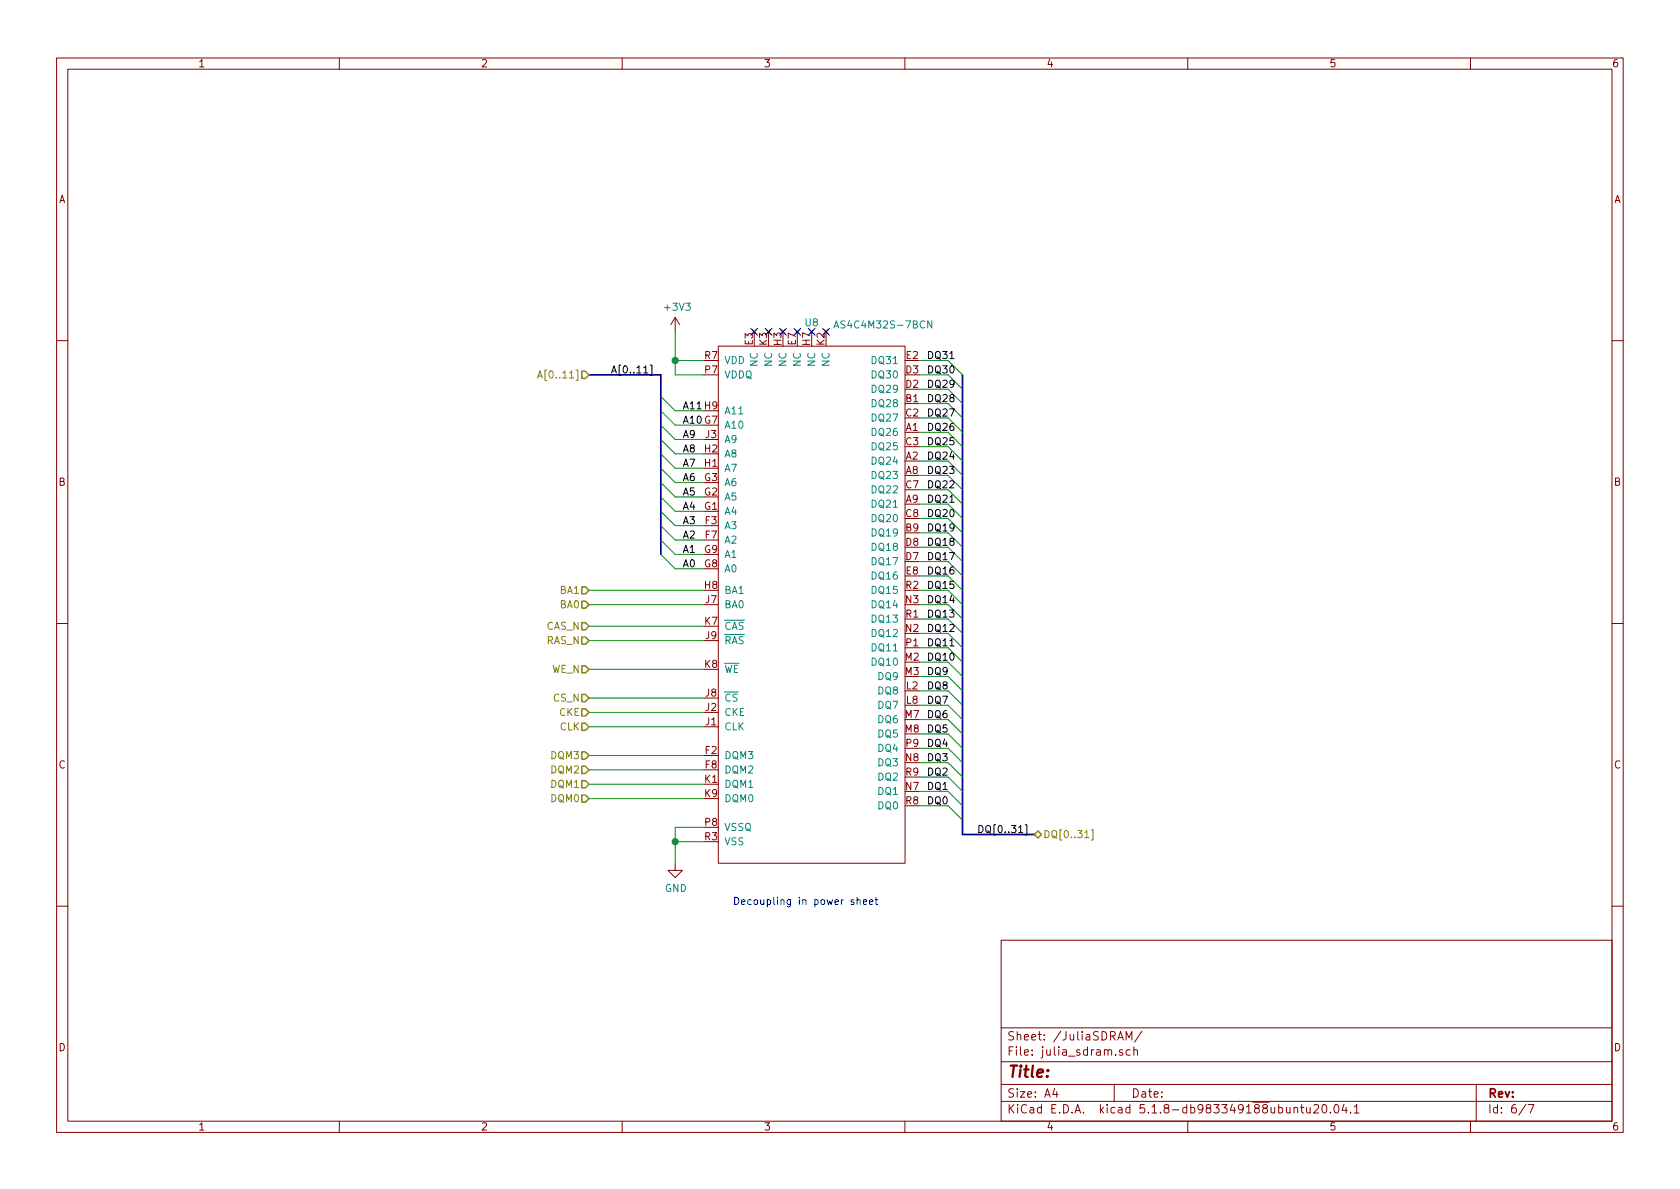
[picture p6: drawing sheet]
<svg xmlns="http://www.w3.org/2000/svg" width="297mm" height="210mm" viewBox="0 0 297 210" stroke-linecap="round" stroke-linejoin="round" font-family="sans-serif">
<g fill="none" stroke="#840000" stroke-width=".18">
<path d="M10 10.3h277v189.9h-277zM12 12.2h273v186.1h-273zM60 10.3v1.9M110 10.3v1.9M160 10.3v1.9M210 10.3v1.9M260 10.3v1.9M119.4 56.1l-.8 1.3M119.4 56.1v2.6M119.4 56.1l.7 1.3M135.5 58.3l.8 .7M136.3 58.3l-.8 .7"/>
<path d="M140.6 58.3l.8 .7M141.4 58.3l-.8 .7M143.1 58.3l.8 .7M143.9 58.3l-.8 .7M145.7 58.3l.7 .7M146.4 58.3l-.7 .7M10 60.2h2M127 61.2h33v91.4h-33zM285 60.2h2M10 110.3h2M285 110.3h2M124.5 128.5h2.5"/>
<path d="M119.4 152.6v1.3h1.2l-1.2 1.3-1.3-1.3h1.3M10 160.2h2M177 166.3h108v32h-108zM285 160.2h2M60 198.3v1.9M110 198.3v1.9M160 198.3v1.9M177 194.8h108M177 191.8h108M177 187.8h108M177 181.8h108M186.5 192.5l-.4 1h1"/>
<path d="M186.8 193v1M197 191.8v3M197.6 183.9l.5-1.5 .5 1.5M197.8 183.5h.7M198.5 185.7l-.4-.1-.2 .2 .1 .2 .5 .2v.3h-.6M199.1 183.9v-1.5l.5 1.1 .5-1.1v1.5M199.8 185.7l-.4-.1-.3 .3 .1 .6 .2 .1 .4-.1M200.5 185.7l.2-.1 .3 .1 .1 .9M200.5 185.1v1.5M201.9 182.3l-1.3 2M210 198.3v1.9M228.8 196l.2-.2 .4 .1v.9"/>
<path d="M228.8 195.8v1M229.9 195.8h.6M230.1 195.3v1.3l.4 .2M231 195.8v.8a.37 .37 0 0 0 .6 .1M231.6 195.8v1M232.3 195.5l.2-.2h.4l.2 .2v.3v.2l-.9 .8h.9M233.9 195.4l.2-.1a.8 .8 0 0 1 .5 .8 .8 .8 0 0 1-.5 .7 1 1 0 0 1-.2-1.4zM235.2 196.7v.1M236 195.5l.2-.2a.8 .8 0 0 1 .5 .8 .8 .8 0 0 1-.5 .7l-.2-.1-.1-.4zM237.6 195.2l-.3 1.1h.9M238 195.8v1M238.8 196.7v.1"/>
<path d="M239.4 195.8l.5-.5v1.5M239.4 196.8h.9M260 198.3v1.9M261 191.8v6.5M269.8 195.2l-1.2 2M270.2 195.3h1l-.6 1.5"/>
</g>
<path d="M147.4 58l.5-1.3 .4 1.3M147.6 57.7h.6M164.7 56.7v1.3l-.7-1.3v1.3" fill="none" stroke="#008484" stroke-width=".18"/>
<path d="M104.1 66.3h12.7v31.7M170.2 66.3v81.3h12.7" fill="none" stroke="#000084" stroke-width=".3"/>
<g fill="none" stroke="#008400" stroke-width=".18">
<path d="M119.4 58.7v7.6h5.1M116.8 72.6l2.6 2.6h5.1M116.8 70.1l2.6 2.5h5.1M116.8 75.2l2.6 2.5h5.1M116.8 77.7l2.6 2.6h5.1M119.4 63.7h5.1M162.6 63.7h5l2.6 2.6M162.6 66.3h5l2.6 2.5M162.6 68.8h5l2.6 2.6M162.6 73.9h5l2.6 2.5M162.6 79h5l2.6 2.5M162.6 71.4h5l2.6 2.5"/>
<path d="M162.6 76.4h5l2.6 2.6M116.8 98l2.6 2.6h5.1M116.8 95.5l2.6 2.5h5.1M116.8 93l2.6 2.5h5.1M116.8 90.4l2.6 2.6h5.1M116.8 87.9l2.6 2.5h5.1M116.8 85.3l2.6 2.6h5.1M116.8 82.8l2.6 2.5h5.1M116.8 80.3l2.6 2.5h5.1M162.6 99.3h5l2.6 2.5M162.6 96.8h5l2.6 2.5M162.6 94.2h5l2.6 2.6"/>
<path d="M162.6 91.7h5l2.6 2.5M162.6 86.6h5l2.6 2.5M162.6 89.1h5l2.6 2.6M162.6 84.1h5l2.6 2.5M162.6 81.5h5l2.6 2.6M104.1 106.9h20.4M104.1 104.4h20.4M104.1 110.7h20.4M104.1 118.4h20.4M104.1 113.3h20.4M162.6 119.6h5l2.6 2.6M162.6 117.1h5l2.6 2.5"/>
<path d="M162.6 114.5h5l2.6 2.6M162.6 112h5l2.6 2.5M162.6 109.5h5l2.6 2.5M162.6 106.9h5l2.6 2.6M162.6 104.4h5l2.6 2.5M162.6 101.8h5l2.6 2.6M104.1 138.7h20.4M104.1 136.1h20.4M104.1 133.6h20.4M104.1 128.5h20.4M104.1 126h20.4M104.1 123.4h20.4"/>
<path d="M162.6 139.9h5l2.6 2.6M162.6 137.4h5l2.6 2.5M162.6 134.9h5l2.6 2.5M162.6 132.3h5l2.6 2.6M162.6 129.8h5l2.6 2.5M162.6 127.2h5l2.6 2.6M162.6 124.7h5l2.6 2.5M162.6 122.2h5l2.6 2.5M104.1 141.2h20.4M119.4 148.8h5.1M124.5 146.3h-5.1v6.3M162.6 142.5h5l2.6 2.5"/>
</g>
<path d="M95 66.8l.5-1.2 .4 1.2M95.1 66.5h.7M191.8 148.1h.7M192.9 146.7h.3v1.9h-.3" fill="none" stroke="#848400" stroke-width=".18"/>
<g fill="none" stroke="#848400" stroke-width=".25">
<path d="M102.9 65.7h.6l.6 .6-.6 .6h-.6zM102.9 117.7h.6l.6 .7-.6 .6h-.6zM102.9 112.6h.6l.6 .7-.6 .6h-.6zM102.9 110.1h.6l.6 .6-.6 .7h-.6zM102.9 106.3h.6l.6 .6-.6 .7h-.6zM102.9 103.8h.6l.6 .6-.6 .6h-.6zM102.9 135.5h.6l.6 .6-.6 .7h-.6zM102.9 133h.6l.6 .6-.6 .6h-.6zM102.9 127.9h.6l.6 .6-.6 .7h-.6zM102.9 125.3h.6l.6 .7-.6 .6h-.6zM102.9 122.8h.6l.6 .6-.6 .7h-.6zM102.9 138h.6l.6 .7-.6 .6h-.6z"/>
<path d="M102.9 140.6h.6l.6 .6-.6 .7h-.6zM182.9 147.6l.6-.7 .6 .7-.6 .6z"/>
</g>
<path d="M115 64.6h.3v1.8h-.3M180.1 147.2h.7M181.3 145.8h.3v1.9h-.3" fill="none" stroke="#000" stroke-width=".18"/>
<path d="M151 159.2l-.4-.1-.1 .2v.2l.5 .1v.3h-.5M151.6 159.2l.1-.1 .3 .1 .1 .7M151.6 158.7v1.2M152.7 159.5l.5-.1v-.2l-.4-.1-.1 .2v.6h.5M153.7 159.5l.6-.1v-.2l-.4-.1-.2 .2 .1 .6h.5M154.7 159.1h.5M154.9 158.7v1.1l.3 .1" fill="none" stroke="#0000c2" stroke-width=".18"/>
<g fill="#008400" stroke="#008400" stroke-width=".25">
<circle cx="119.4" cy="148.8" r=".51"/>
<circle cx="119.4" cy="63.7" r=".51"/>
</g>
<path d="M132.7 58.1l1.3 1.2M134 58.1l-1.3 1.2M135.3 58.1l1.2 1.2M136.5 58.1l-1.2 1.2M137.8 58.1l1.2 1.2M139 58.1l-1.2 1.2M140.4 58.1l1.2 1.2M141.6 58.1l-1.2 1.2M142.9 58.1l1.2 1.2M144.1 58.1l-1.2 1.2M145.4 58.1l1.3 1.2M146.7 58.1l-1.3 1.2" fill="none" stroke="#000084" stroke-width=".18"/>
<text font-size="2.8" fill="#840000" x="178" y="190.5">Title:</text>
<g font-size="2.1" fill="#840000">
<text x="178" y="184">Sheet: /JuliaSDRAM/</text>
<text x="178" y="186.7">File: julia_sdram.sch</text>
<text x="178" y="196.9">KiCad E.D.A. kicad 5.1.8-db983349188ubuntu20.04.1</text>
<text x="178" y="194.1">Size: A4</text>
<text x="200" y="194.1">Date:</text>
<text x="263" y="194.1">Rev:</text>
<text x="263" y="196.9">Id: 6/7</text>
</g>
<g font-size="1.8" fill="#840000">
<text x="35" y="11.9">1</text>
<text x="85" y="11.9">2</text>
<text x="135" y="11.9">3</text>
<text x="185" y="11.9">4</text>
<text x="235" y="11.9">5</text>
<text x="285" y="11.9">6</text>
<text x="10.4" y="35.9">A</text>
<text x="285.4" y="35.9">A</text>
<text x="124.6" y="63.5">R7</text>
<text x="133.1" y="61" transform="rotate(-90 133.1 61)">E3</text>
<text x="135.6" y="61.1" transform="rotate(-90 135.6 61.1)">K3</text>
<text x="138.2" y="61.1" transform="rotate(-90 138.2 61.1)">H3</text>
<text x="140.7" y="61" transform="rotate(-90 140.7 61)">E7</text>
<text x="143.3" y="61.1" transform="rotate(-90 143.3 61.1)">H7</text>
<text x="145.8" y="61.1" transform="rotate(-90 145.8 61.1)">K2</text>
<text x="160.2" y="63.5">E2</text>
<text x="124.7" y="66">P7</text>
<text x="160.2" y="71.1">B1</text>
<text x="160.2" y="68.6">D2</text>
<text x="160.2" y="66">D3</text>
<text x="124.8" y="77.5">J3</text>
<text x="160.2" y="76.2">A1</text>
<text x="160.2" y="73.7">C2</text>
<text x="124.6" y="82.5">H1</text>
<text x="124.6" y="80">H2</text>
<text x="160.2" y="81.3">A2</text>
<text x="160.2" y="83.8">A8</text>
<text x="160.2" y="78.7">C3</text>
<text x="10.4" y="85.9">B</text>
<text x="124.6" y="87.6">G2</text>
<text x="124.6" y="85.1">G3</text>
<text x="160.2" y="88.9">A9</text>
<text x="160.2" y="86.4">C7</text>
<text x="285.4" y="85.9">B</text>
<text x="124.6" y="90.2">G1</text>
<text x="124.7" y="92.7">F3</text>
<text x="124.7" y="95.2">F7</text>
<text x="160.2" y="94">B9</text>
<text x="160.2" y="91.4">C8</text>
<text x="124.6" y="100.3">G8</text>
<text x="124.6" y="97.8">G9</text>
<text x="160.2" y="99.1">D7</text>
<text x="160.2" y="96.5">D8</text>
<text x="160.2" y="101.6">E8</text>
<text x="124.6" y="104.1">H8</text>
<text x="124.8" y="106.7">J7</text>
<text x="160.2" y="106.7">N3</text>
<text x="160.2" y="104.1">R2</text>
<text x="124.6" y="110.5">K7</text>
<text x="124.8" y="113">J9</text>
<text x="160.2" y="111.8">N2</text>
<text x="160.2" y="109.2">R1</text>
<text x="124.6" y="118.1">K8</text>
<text x="160.1" y="116.8">M2</text>
<text x="160.1" y="119.4">M3</text>
<text x="160.2" y="114.3">P1</text>
<text x="124.8" y="125.7">J2</text>
<text x="124.8" y="123.2">J8</text>
<text x="160.3" y="121.9">L2</text>
<text x="160.3" y="124.5">L8</text>
<text x="124.8" y="128.3">J1</text>
<text x="160.1" y="127">M7</text>
<text x="160.1" y="129.5">M8</text>
<text x="10.4" y="135.9">C</text>
<text x="124.7" y="133.3">F2</text>
<text x="124.7" y="135.9">F8</text>
<text x="160.2" y="134.6">N8</text>
<text x="160.2" y="137.2">R9</text>
<text x="160.2" y="132.1">P9</text>
<text x="285.4" y="135.9">C</text>
<text x="124.6" y="138.4">K1</text>
<text x="124.6" y="141">K9</text>
<text x="160.2" y="139.7">N7</text>
<text x="160.2" y="142.2">R8</text>
<text x="124.6" y="148.6">R3</text>
<text x="124.7" y="146">P8</text>
<text x="10.4" y="185.9">D</text>
<text x="285.4" y="185.9">D</text>
<text x="35" y="199.9">1</text>
<text x="85" y="199.9">2</text>
<text x="135" y="199.9">3</text>
<text x="185" y="199.9">4</text>
<text x="235" y="199.9">5</text>
<text x="285" y="199.9">6</text>
</g>
<g font-size="1.8" fill="#008484">
<text x="117.7" y="55">+3V3</text>
<text x="142.4" y="57.7">U8</text>
<text x="148.4" y="58.1">AS4C4M32S-7BCN</text>
<text x="128" y="64.4">VDD</text>
<text x="134" y="64.8" transform="rotate(-90 134 64.8)">NC</text>
<text x="136.5" y="64.8" transform="rotate(-90 136.5 64.8)">NC</text>
<text x="139.1" y="64.8" transform="rotate(-90 139.1 64.8)">NC</text>
<text x="141.6" y="64.8" transform="rotate(-90 141.6 64.8)">NC</text>
<text x="144.1" y="64.8" transform="rotate(-90 144.1 64.8)">NC</text>
<text x="146.7" y="64.8" transform="rotate(-90 146.7 64.8)">NC</text>
<text x="154.4" y="64.4">DQ31</text>
<text x="128" y="66.9">VDDQ</text>
<text x="154.4" y="69.5">DQ29</text>
<text x="154.4" y="66.9">DQ30</text>
<text x="128" y="75.8">A10</text>
<text x="128" y="73.3">A11</text>
<text x="154.4" y="77.1">DQ26</text>
<text x="154.4" y="72">DQ28</text>
<text x="154.4" y="74.5">DQ27</text>
<text x="128" y="83.4">A7</text>
<text x="128" y="80.9">A8</text>
<text x="128" y="78.4">A9</text>
<text x="154.4" y="82.2">DQ24</text>
<text x="154.4" y="79.6">DQ25</text>
<text x="128" y="88.5">A5</text>
<text x="128" y="86">A6</text>
<text x="154.4" y="84.7">DQ23</text>
<text x="154.4" y="89.8">DQ21</text>
<text x="154.4" y="87.2">DQ22</text>
<text x="128" y="93.6">A3</text>
<text x="128" y="91.1">A4</text>
<text x="154.4" y="94.9">DQ19</text>
<text x="154.4" y="92.3">DQ20</text>
<text x="128" y="96.1">A2</text>
<text x="128" y="101.2">A0</text>
<text x="128" y="98.7">A1</text>
<text x="154.4" y="99.9">DQ17</text>
<text x="154.4" y="97.4">DQ18</text>
<text x="128" y="105">BA1</text>
<text x="128" y="107.6">BA0</text>
<text x="154.4" y="102.5">DQ16</text>
<text x="154.4" y="107.6">DQ14</text>
<text x="154.4" y="105">DQ15</text>
<text x="128" y="113.9">RAS</text>
<text x="128" y="111.4">CAS</text>
<text x="154.4" y="112.6">DQ12</text>
<text x="154.4" y="110.1">DQ13</text>
<text x="128" y="119">WE</text>
<text x="154.4" y="117.7">DQ10</text>
<text x="154.4" y="115.2">DQ11</text>
<text x="128" y="124.1">CS</text>
<text x="155.4" y="122.8">DQ8</text>
<text x="155.4" y="125.3">DQ7</text>
<text x="155.4" y="120.3">DQ9</text>
<text x="128" y="129.2">CLK</text>
<text x="128" y="126.6">CKE</text>
<text x="155.4" y="127.9">DQ6</text>
<text x="155.4" y="130.4">DQ5</text>
<text x="128" y="134.2">DQM3</text>
<text x="128" y="136.8">DQM2</text>
<text x="155.4" y="135.5">DQ3</text>
<text x="155.4" y="133">DQ4</text>
<text x="128" y="139.3">DQM1</text>
<text x="128" y="141.9">DQM0</text>
<text x="155.4" y="140.6">DQ1</text>
<text x="155.4" y="143.1">DQ0</text>
<text x="155.4" y="138">DQ2</text>
<text x="128" y="146.9">VSSQ</text>
<text x="128" y="149.5">VSS</text>
<text x="117.6" y="157.7">GND</text>
</g>
<g font-size="1.8">
<text x="163.8" y="63.5">DQ31</text>
<text x="107.9" y="66">A[0..11]</text>
<text x="163.8" y="66">DQ30</text>
<text x="163.8" y="68.6">DQ29</text>
<text x="163.8" y="71.1">DQ28</text>
<text x="120.6" y="77.5">A9</text>
<text x="120.6" y="74.9">A10 G7</text>
<text x="120.6" y="72.4">A11 H9</text>
<text x="163.8" y="73.7">DQ27</text>
<text x="163.8" y="76.2">DQ26</text>
<text x="120.6" y="80">A8</text>
<text x="120.6" y="82.5">A7</text>
<text x="163.8" y="78.7">DQ25</text>
<text x="163.8" y="81.3">DQ24</text>
<text x="163.8" y="83.8">DQ23</text>
<text x="120.6" y="85.1">A6</text>
<text x="120.6" y="87.6">A5</text>
<text x="163.8" y="88.9">DQ21</text>
<text x="163.8" y="86.4">DQ22</text>
<text x="120.6" y="90.2">A4</text>
<text x="120.6" y="92.7">A3</text>
<text x="120.6" y="95.2">A2</text>
<text x="163.8" y="91.4">DQ20</text>
<text x="163.8" y="94">DQ19</text>
<text x="120.6" y="97.8">A1</text>
<text x="120.6" y="100.3">A0</text>
<text x="163.8" y="96.5">DQ18</text>
<text x="163.8" y="99.1">DQ17</text>
<text x="163.8" y="101.6">DQ16</text>
<text x="163.8" y="104.1">DQ15</text>
<text x="163.8" y="106.7">DQ14</text>
<text x="163.8" y="111.8">DQ12</text>
<text x="163.8" y="109.2">DQ13</text>
<text x="163.8" y="119.4">DQ9</text>
<text x="163.8" y="116.8">DQ10</text>
<text x="163.8" y="114.3">DQ11</text>
<text x="163.8" y="124.5">DQ7</text>
<text x="163.8" y="121.9">DQ8</text>
<text x="163.8" y="129.5">DQ5</text>
<text x="163.8" y="127">DQ6</text>
<text x="163.8" y="137.2">DQ2</text>
<text x="163.8" y="134.6">DQ3</text>
<text x="163.8" y="132.1">DQ4</text>
<text x="163.8" y="142.2">DQ0</text>
<text x="163.8" y="139.7">DQ1</text>
<text x="172.7" y="147.3">DQ[0..31]</text>
</g>
<g font-size="1.8" fill="#848400">
<text x="96.2" y="66.9">A[0..11]</text>
<text x="99.1" y="107.6">BA0</text>
<text x="99.1" y="105">BA1</text>
<text x="96.6" y="113.9">RAS_N</text>
<text x="96.6" y="111.4">CAS_N</text>
<text x="97.5" y="119">WE_N</text>
<text x="97.9" y="124.1">CS_N</text>
<text x="98.9" y="126.6">CKE</text>
<text x="99" y="129.2">CLK</text>
<text x="97.5" y="136.8">DQM2</text>
<text x="97.5" y="134.2">DQM3</text>
<text x="97.5" y="139.3">DQM1</text>
<text x="97.5" y="141.9">DQM0</text>
<text x="184.4" y="148.2">DQ[0..31]</text>
</g>
<text font-size="1.8" fill="#0000c2" x="129.5" y="160">Decoupling in power sheet</text>
</svg>
